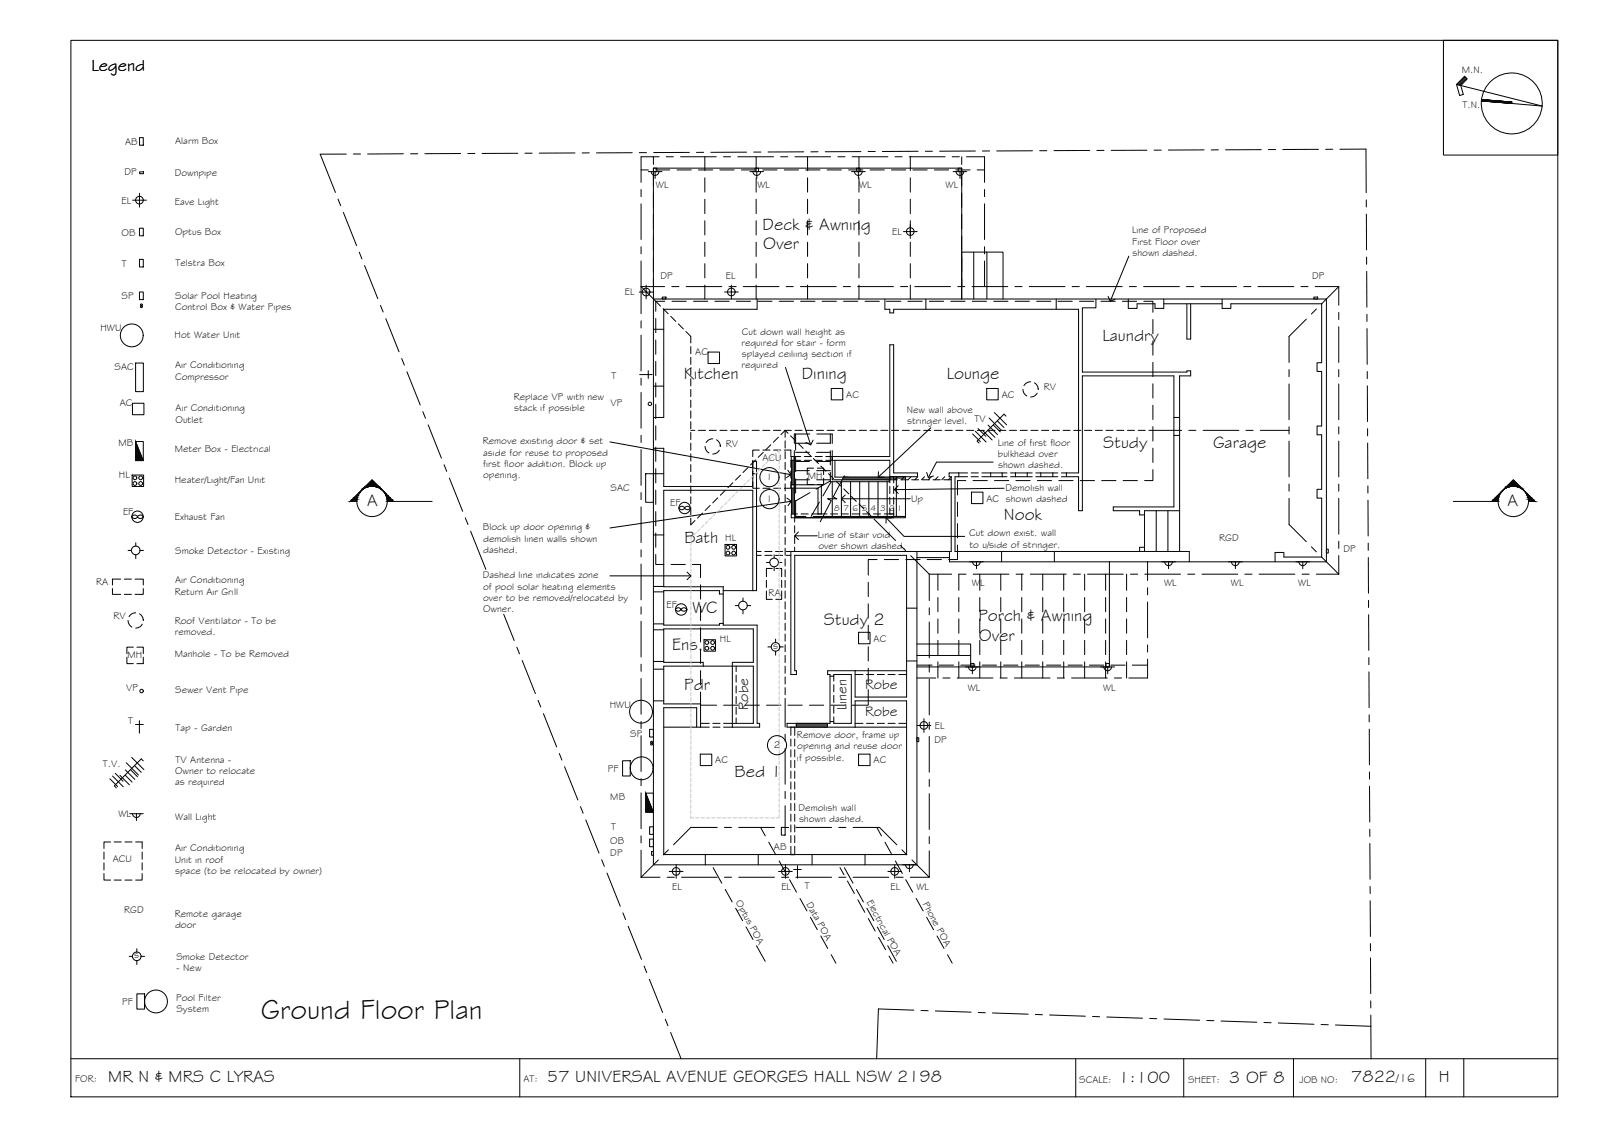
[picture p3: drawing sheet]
<svg xmlns="http://www.w3.org/2000/svg" width="420mm" height="297mm" viewBox="0 0 420 297" stroke-linecap="round" stroke-linejoin="round" font-family="sans-serif">
<!-- layer: HATCH -->
<g fill="#545454" stroke="#545454" stroke-width=".26">
<path d="M221.3 125.1l12.1 .7v-.7zM221.3 125.1l12.1 .7h-12.5z"/>
<path d="M207.6 120.7l.7 6.4v-6.4zM207.6 120.7l.7 6.4h-.7z"/>
<path d="M207.6 128l.8 6.7-.1-6.7zM207.6 128l.8 6.7h-.8z"/>
<path d="M208.9 189.6l8.1 1v-1zM208.9 189.6l8.1 1h-8.1z"/>
</g>
<!-- layer: BORDER -->
<g fill="none" stroke="#000" stroke-width=".26">
<path d="M18.6 10.6h390v277h-390zM378.6 10.6h30v30.1h-30zM382 22.1l2.1-2.1 .7 .7-1.7 1.7 .7 2.4-1 .2-.8-2.9 22.5 5.7-16-1.3M384.3 20.1l-2 2.1M384.5 20.3l-1.9 2M384.6 20.5l-1.8 1.8M388.6 26.1l7.9 .7M18.6 277.6h390M136.3 277.6v10M282.1 277.6v10M310.5 277.6v10M339.2 277.6v10"/>
<path d="M373.9 277.6v10M383.9 277.6v10"/>
<circle cx="396.5" cy="27.1" r="8"/>
</g>
<!-- layer: SERVICES -->
<g fill="none" stroke="#000" stroke-width=".26">
<path d="M36.6 36.1h1v2h-1zM34.8 52.5h3.6M36.6 59.8h1v2h-1zM36.6 50.7v3.6M36.6 45.1h1v.4h-1zM170 45h3.6M170.8 45a1.01 1.01 0 0 0 1 1 1.01 1.01 0 0 0 1-1M171.8 45v1.8M196.7 45h3.6M197.5 45a1.01 1.01 0 0 0 1 1 1.01 1.01 0 0 0 1-1M198.5 45v1.8M223.3 45h3.6"/>
<path d="M224.1 45a1.01 1.01 0 0 0 1 1 1.01 1.01 0 0 0 1-1M225.1 45v1.8M238.7 58.9v3.6M250 45h3.6M250.8 45a1.01 1.01 0 0 0 1 1 1.01 1.01 0 0 0 1-1M251.8 45v1.8M36.6 68h1v2h-1zM36.6 76.6h1v1.9h-1zM167.7 76.6h3.6M169.5 74.8v3.6M173.7 77.9h1v.5h-1zM190 76.6h3.6"/>
<path d="M191.8 74.8v3.6M236.9 60.7h3.7M344.6 77.9h1v.5h-1zM35.6 95.2h2v7.5h-2zM167.8 98.2h3.2M170 97.2v2M185.7 92.3h3v3h-3zM34.7 105.7h3v3h-3zM35.5 115.8v4.9h2.1l-2.1-4.9h2.1v4.9M184.9 117l.4 1.1 .6 .7M186.9 115l-1.1 .4-.6 .6M187.9 115.3l.7 .6 .3 1.1"/>
<path d="M188.6 118l-.6 .7-1.1 .3M188.9 117h.1M199.1 118h-1.7v1.7M200.1 118h1.9M202.9 118h1.9M205.7 118h1.7v1.7M218 101.8h3v3h-3zM255.1 113.8l2 2M255.8 113l2.8 2.9M256.5 112.3l2.1 2.1M257.7 112.9l2.5 2.5M258.8 101.8h3v3h-3z"/>
<path d="M259.1 112.8l1.8 1.9M259.1 111.4l2.5 2.6M259.4 109.6l3.2 3.2M260.5 111.4l1.8 1.8M260.8 108.2l3.2 3.2M261.6 110.3l1.7 1.8M263.8 109.1l-.5-.5-7 7 .5 .6M268.3 102.1l.3 1.1 .7 .6M270.3 100.1l-1.1 .3-.6 .7M271.3 100.4l.7 .6 .3 1.1M272 103.1l-.6 .7-1.1 .3M272.3 102.1h.1"/>
<path d="M34.7 124.5h3v3h-3zM34.8 135.2a.86 .86 0 0 1 1.3 .3 .84 .84 0 0 1-.8 .4 .84 .84 0 0 1-.7-.4zM36.1 135.5a.86 .86 0 0 1 1.5 0M36.1 135.5a.86 .86 0 0 0 1.5 0M169.3 124.2h2.1v7.5h-2.1zM178.2 132.9a.86 .86 0 0 1 1.4 .3 .86 .86 0 0 1-1.5 0zM179.7 132.9a.86 .86 0 0 1 1.4 .3 .86 .86 0 0 1-1.6 0zM197.4 126.3v1.7h1.7M197.4 120.7v1.8M197.4 123.5v1.8M200.1 128h1.9M202.9 128h1.9"/>
<path d="M207.4 126.3v1.7h-1.7M207.4 120.7v1.8M207.4 123.5v1.8M211.7 125.4v1.6h1.7M213.4 122.7h-1.7v1.7M214.3 122.7h1.7v1.7M216 125.4v1.6h-1.7M254.8 129h3v3h-3zM29.5 154.3v1.5h2.2M31.7 151.8h-2.2v1.6M32.6 151.8h1.9M32.6 155.8h1.9"/>
<path d="M33.6 144.3h.9M35.4 151.8h2.2v1.6M35.6 142.3v.9M35.6 145.5v1M36.7 144.3h.9M37.6 154.3v1.5h-2.2M177.3 159.5a.86 .86 0 0 1 1.3 .3 .86 .86 0 0 1-1.5 0zM178.6 159.8a.86 .86 0 0 1 1.5 0M178.6 159.8a.86 .86 0 0 0 1.5 0M190.2 142.7h3v3h-3zM192.9 158.8h.8M194.9 156.8v.8"/>
<path d="M194.9 159.9v1M196 158.8h.9M201 152.1v1.9M201 155v2.1h1.6M201 147.5h.9M202.6 149h-1.6v2.2M203 145.5v.8M203 148.6v1M203.5 149h1.5v2.2M204.2 147.5h.8M205 155v2.1h-1.5M205 152.1v1.9"/>
<path d="M254.3 147.3h3.6M255.1 147.3a1.01 1.01 0 0 0 1 1 1.01 1.01 0 0 0 1-1M256.1 147.3v1.8M304.7 147.3h3.6M305.5 147.3a1.01 1.01 0 0 0 1 1 1.01 1.01 0 0 0 1-1M306.5 147.3v1.8M322.2 147.3h3.6M323 147.3a1.01 1.01 0 0 0 1 1 1.01 1.01 0 0 0 1-1M324 147.3v1.8M339.9 147.3h3.6M340.7 147.3a1.01 1.01 0 0 0 1 1 1.01 1.01 0 0 0 1-1M341.7 147.3v1.8"/>
<path d="M347.9 144h.5v1h-.5zM33.3 172.3v1.7h1.7M33.6 162.7l.3 1.1 .7 .6M35 169.7h-1.7v1.7M35.6 160.7l-1.1 .3-.6 .7M35.9 169.7h1.7v1.7M36.6 160.9l.6 .7 .4 1.1M37.3 163.7l-.6 .6-1.1 .4M37.6 162.7h.1M37.6 172.3v1.7h-1.7M184.6 167.7h3v3h-3zM201.4 169.6h.9"/>
<path d="M203.4 167.6v.9M203.4 170.7v1.1M204.5 169.6h.9M225.2 165.8h3v3h-3zM253.2 174.9h3.6M254 174.8a1.01 1.01 0 0 0 1 1 1.01 1.01 0 0 0 1-1M255 174.9v1.7M288.7 174.9h3.6M289.5 174.8a1.01 1.01 0 0 0 1 1 1.01 1.01 0 0 0 1-1M290.5 174.9v1.7M33.1 200l3.2 3.2M34.5 198.6l3.2 3.2"/>
<path d="M35.5 189.9h2.1M36.6 188.9v3.3M37.6 199.5l-.6-.5-7 7 .5 .6M163.3 199.4h2v4h-2zM170.4 191.2h1v2h-1zM183.7 197.7h3v3h-3zM225.2 197.7h3v3h-3zM240.5 193.4h.5v1h-.5zM240.5 190.2h3.6M242.3 188.4v3.6M28.8 204.2l2.1 2M29.5 203.4l2.8 2.9"/>
<path d="M30.2 202.7l2.1 2.1M31.5 203.3l2.4 2.5M32.8 203.2l1.9 1.9M32.9 201.8l2.5 2.5M34 213.3h3.6M34.2 201.8l1.9 1.8M34.8 213.3a1.01 1.01 0 0 0 1 1 1.01 1.01 0 0 0 1-1M35.3 200.7l1.7 1.8M35.8 213.3v1.8M169.3 207.9v5h2.1l-2.1-5h2.1v5M170.4 220h1v2h-1zM170.4 216.8h1v2h-1z"/>
<path d="M199.5 216.9l1.2 2.3M204.9 216.9h1v2h-1zM230 216.9l1.2 2.3M27.3 229v1.7h1.7M27.3 223.4v1.9M27.3 226.2v1.9M29 220.7h-1.7v1.8M29.9 230.7h1.9M29.9 220.7h1.9M32.8 230.7h1.8M32.8 220.7h1.8M35.6 220.7h1.7v1.8"/>
<path d="M37.3 229v1.7h-1.7M37.3 223.4v1.9M37.3 226.2v1.9M170.9 223.2h.5v1h-.5zM175.5 228.5h3.6M177.3 226.7v3.6M187 227.5l2.3 4.1M190.2 233.2l1.8 3.3M192.9 238.1l1.9 3.3M201.6 220.8l1.8 3.3M204.2 228.5h3.6M204.4 225.7l1.8 3.3"/>
<path d="M206 226.7v3.6M207.1 230.6l1.8 3.3M208.1 228h2.1M209.2 227v3.2M209.8 235.6l1.8 3.2M220.3 227.5l1 1.8M221.5 227.5l2.2 4.1M222.3 231l1.8 3.2M224.6 233.2l1.8 3.3M225 235.9l1.8 3.3M227.4 238.1l1.8 3.3M232.1 220.8l1.8 3.3"/>
<path d="M232.9 228.5h3.6M234.7 226.7v3.6M234.8 225.7l1.9 3.3M236.7 226.7h3.6M237.5 226.7a1.01 1.01 0 0 0 1 1 1.01 1.01 0 0 0 1-1M237.6 230.6l1.8 3.3M238.5 226.7v1.9M240.3 235.6l1.8 3.2M33.9 250.7h.9M35.9 248.7v.9M35.9 251.9v1M37 250.7h.9"/>
<path d="M195.7 243l1.8 3.3M198.4 247.9l2.3 4.1M212.5 240.5l1.9 3.2M215.3 245.4l1.8 3.3M218 250.3l1.2 2.2M227.7 240.8l1.8 3.3M230.1 243l1.8 3.3M230.4 245.7l1.9 3.3M232.8 247.9l2.3 4.1M233.2 250.6l1 1.9M243 240.5l1.8 3.2M245.8 245.4l1.8 3.3"/>
<path d="M248.5 250.3l1.2 2.2M35.9 260.6h2v4h-2z"/>
<circle cx="36.6" cy="52.5" r="1.01"/>
<circle cx="37.1" cy="79.9" r=".24"/>
<circle cx="169.5" cy="76.6" r="1.01"/>
<circle cx="191.8" cy="76.5" r="1.01"/>
<circle cx="238.7" cy="60.7" r="1.01"/>
<circle cx="34.6" cy="87.9" r="3"/>
<circle cx="37.1" cy="80.4" r=".24"/>
<circle cx="170.5" cy="105.9" r=".46"/>
<circle cx="35.4" cy="126.8" r=".5"/>
<circle cx="35.4" cy="125.3" r=".5"/>
<circle cx="36.1" cy="135.5" r="1.49"/>
<circle cx="36.9" cy="125.3" r=".5"/>
<circle cx="36.9" cy="126.8" r=".5"/>
<circle cx="179.6" cy="133.2" r="1.49"/>
<circle cx="35.6" cy="144.3" r="1.13"/>
<circle cx="178.6" cy="159.8" r="1.49"/>
<circle cx="190.9" cy="143.5" r=".5"/>
<circle cx="190.9" cy="145" r=".5"/>
<circle cx="192.4" cy="143.5" r=".5"/>
<circle cx="192.4" cy="145" r=".5"/>
<circle cx="194.9" cy="158.8" r="1.13"/>
<circle cx="203" cy="147.5" r="1.13"/>
<circle cx="185.4" cy="168.4" r=".5"/>
<circle cx="185.4" cy="170" r=".5"/>
<circle cx="186.9" cy="170" r=".5"/>
<circle cx="186.9" cy="168.4" r=".5"/>
<circle cx="203.4" cy="169.6" r="1.13"/>
<circle cx="37.1" cy="181.2" r=".46"/>
<circle cx="168.1" cy="186.6" r="3"/>
<circle cx="170.9" cy="195.1" r=".24"/>
<circle cx="170.9" cy="194.6" r=".24"/>
<circle cx="242.3" cy="190.2" r="1.01"/>
<circle cx="168.3" cy="201.4" r="3"/>
<circle cx="177.3" cy="228.5" r="1.01"/>
<circle cx="206" cy="228.5" r="1.01"/>
<circle cx="234.7" cy="228.5" r="1.01"/>
<circle cx="35.9" cy="250.7" r="1.13"/>
<circle cx="40.9" cy="262.6" r="3"/>
</g>
<!-- layer: BORDER -->
<g fill="#000" stroke="#000" stroke-width=".26">
<path d="M388.5 26.5l8 .6zM388.6 26.2l7.9 .9-8-.6z"/>
<path d="M388.6 26.2l7.9 .9v-.3zM388.6 26.1l7.9 .7z"/>
</g>
<!-- layer: EXISTING -->
<g fill="none" stroke="#000" stroke-width=".26">
<path d="M171.4 44.1h.9v.9h-.9zM198 44.1h.9v.9h-.9zM224.7 44.1h.9v.9h-.9zM251.3 44.1h.9v.9h-.9zM171.4 78.4h176.5v68.9h-98.9v-2.7h.5v-19.6h-.6v-1h2.6v1h-1v19.6h61.4v2.7M198.6 78.4v2.7h-24.5v28.3h-2.7M232.1 78.4v2.7h1.3v.9h1v-.9h48.5v42.9h-3.2v1h3.2v8.9h1v-35.4h24v34.4h-15.9v1h6.9v1.1h1.3M242.8 78.4v2.7M255.4 78.4v-12.3h-3.2v12.3v-34.3h-80.8v182.6h69.1v-82.1M255.4 66.1h3.4v12.3M258.8 66.1h4.3v12.3M277 78.4v2.7"/>
<path d="M287.4 78.4v2.3h-3.5v16.9h27.4v-.4h1v1.3h-2.9v46.1M295.9 78.4v2.4h2.3v-1.2h4.7v1.2h2.3v-2.4M305.2 79.6h15.3M311.3 79.6v9.3h1v-9.3M320.5 78.4v2.4h2.3v-1.2h23.8v15.5h-1.2v2.3h1.2v14.3h-1.2v2.3h1.2v14.3h-1.2v2.3h1.2v15.4h-9.9v-1.2h-2.3v2.5M171.4 86.3h2.7M171.4 117.5h2.7v10h23.3v-6.6h1v33.9h-8.7M171.4 101.2h2.7M210 119.7h-2.5v1h2.5M211 119.7h1.8M213.8 119.7h1.9M216.6 119.7h16.8v-29.3h1v33.6h6.2v1h-6.2v1.6"/>
<path d="M307.9 109.4h1.5M307.9 114.1h1.5M171.4 124.2h2.7M197.4 124.2h1.2M210.1 134.7h1.9M211 120.7h1.8M212.9 134.7h1.6v-6.7h-7v-.9h7.9v7.6h1.5M213.8 120.7h1.9M216.6 120.7h16.8v5.9M217.8 134.7h1.9M220.6 134.7h1.9M223.5 134.7h1.8"/>
<path d="M226.3 134.7h1.8M229.1 134.7h1.9M233.4 127.5v1.9M233.4 130.3v1.9M233.4 133.2v1.5h-1.5M234.4 133.2v2.5h-26.9v-1h1.7M234.4 127.5v1.9M234.4 130.3v1.9M259.8 124h3v1h-3zM266.3 124h3.1v1h-3.1zM273 124h3.1v1h-3.1zM303.2 133.9v10.7"/>
<path d="M306.3 133.9v10.7M309.4 133.9h-9.2v10.7M171.4 140.2h2.7M171.4 153.7h2.7M171.4 155.2h2.7M189.7 153.8h-15.6v-25.3h23.3v26.3M189.7 155.7h-1v-.9h-14.6v9.1h14.6v-.5h1M189.7 153.7v10.2h8.9v25.7h.6v1h-7.1v-17h5.5v-8.7h-23.5v8.7h10.3v1M237.8 159.4h2.7M240.5 146.2h8.5M249 144.6h-41.6v32.2h1.5v-1h-.5v-30.2h29.4v37.1h-13.5v-6.9M262.7 144.6v2.7"/>
<path d="M276.5 144.6v2.7M291 147.3v27.6h-50.5M300.2 143.5h-1.3v1.1M171.4 173.4h2.7M171.4 165.1h2.7M171.4 175.4h2.7M171.4 163.6h2.7M217.7 177.3v11.9M237.8 175.8h-20.7v1h.6v.5h1v-.5h4.6v12.8h-4.6v-.4h-1v.4h-.7M237.8 173.3h2.7M240.5 168.8h14.1v6.1M240.5 171.8h14.1"/>
<path d="M254.6 173.9h.9v1h-.9zM290.1 173.9h.9v1h-.9zM171.4 183.7h2.7M182.7 190.6v-5.1h-8.6v38.5h33.3v-2.1M192.1 189.6h5.5v-15h-23.5v9.9h9.6v6.1h-9.6M207.4 192.8v-2.2h-1v-1h2.5v1h-.5v2.2M207.4 193.8v1.8M207.4 196.6v1.8M207.4 199.4v1.8M208.4 193.8v1.8M208.4 196.6v1.8M208.4 199.4v1.8"/>
<path d="M217 190.6h20.8M224.3 190.6v-6.9h13.5v40.3h-29.4v-2.1M207.4 202.2v1.9M207.4 205v1.9M207.4 207.8v1.9M207.4 210.6v1.9M207.4 213.4v1.9M207.4 216.3v1.8M207.4 219.1v1.8M208.4 202.2v1.9M208.4 205v1.9M208.4 207.8v1.9"/>
<path d="M208.4 210.6v1.9M208.4 213.4v1.9M208.4 216.3v1.8M208.4 219.1v1.8M185 224v2.7M198.9 224v2.7M213 224v2.7M226.9 224v2.7"/>
</g>
<!-- layer: ROOFPLAN EXIST. -->
<g fill="none" stroke="#000" stroke-width=".26">
<path d="M168.1 49.7v1.9M168.1 53.4v9.4M172.9 41.1h-4.8v6.7M174.7 41.1h1.9M178.5 41.1h9.4M189.7 41.1h1.9M193.5 41.1h9.4M204.7 41.1h1.9M208.5 41.1h9.4M219.7 41.1h1.9M223.5 41.1h9.4M234.7 41.1h1.9"/>
<path d="M238.5 41.1h9.4M249.7 41.1h1.9M253.5 41.1h4.7v6.7M258.2 49.7v1.9M258.2 53.4v9.4M168.1 64.7v1.9M168.1 68.4v13.8M174.3 75.1h-6.2l5.2 5.2M176.2 75.1h1.9M179.9 75.1h9.4M191.2 75.1h1.9M194.9 75.1h9.4"/>
<path d="M206.2 75.1h1.9M209.9 75.1h9.4M221.2 75.1h1.9M224.9 75.1h9.4M236.2 75.1h1.9M239.9 75.1h9.4M251.2 75.1h1.9M254.9 75.1h9.4M258.2 64.7v1.9M258.2 68.4v6.7M266.2 75.1h1.9M269.9 75.1h9.4"/>
<path d="M281.2 75.1h1.9M284.9 75.1h9.4M296.2 75.1h1.9M299.9 75.1h9.4M311.2 75.1h1.9M314.9 75.1h9.4M326.2 75.1h1.9M329.9 75.1h9.4M341.2 75.1h1.9M344.9 75.1h6.2M351.1 75.1v4.9M351.1 75.1l-4.5 4.6"/>
<path d="M168.1 84.1v1.9M168.1 87.9v9.4M168.1 99.1v1.9M173.9 80.9l1.3 1.4M175.9 82.9l1.3 1.4M177.9 84.9l1.3 1.3M179.9 86.9l1.3 1.3v1.7M181.2 90.9v1.8M181.2 93.7v1.8M181.2 96.5v1.9M181.2 99.3v1.9M338.1 96.9v1.9"/>
<path d="M342.6 83.7l-4.5 4.5v6.8M345.3 81l-1.4 1.3M351.1 81.9v1.9M351.1 85.7v9.3M351.1 96.9v1.9M168.1 102.9v9.4M168.1 114.1v1.9M168.1 117.9v9.3M181.2 102.1v1.9M181.2 104.9v1.9M181.2 107.7v1.9M181.2 110.5v1.9"/>
<path d="M181.2 113.4v1.8M181.2 116.2v1.8M181.2 119v1.9M181.2 112.8h1.1M183.2 112.8h1.9M186 112.8h1.9M188.8 112.8h1.9M191.6 112.8h1.9M194.4 112.8h1.9M197.2 112.8h1.9M200.1 112.8h1.8M200.2 118.6l-1.4 1.3"/>
<path d="M202.2 116.6l-1.4 1.3M202.9 112.8h1.9M204.2 114.6l-1.4 1.3M205.7 112.8h1.9M205.9 112.8v1.9M205.9 115.6v1.9M205.9 118.4v1.9M206.7 113.6l-.8-.8-1.1 1.2M207.3 114.3l1.4 1.3M208.5 112.8h1.9M209.3 116.2l1.4 1.4M211.3 118.2l1.3 1.3"/>
<path d="M211.3 112.8h1.9M214.1 112.8h1.9M216.9 112.8h1.9M219.7 112.8h1.9M222.6 112.8h1.8M225.4 112.8h1.9M228.2 112.8h1.9M231 112.8h1.9M233.8 112.8h1.9M236.6 112.8h1.9M239.4 112.8h1.9M242.2 112.8h1.9"/>
<path d="M245.1 112.8h1.8M247.9 112.8h1.9M250.7 112.8h1.8M253.5 112.8h1.9M256.3 112.8h1.9M259.1 112.8h1.9M261.9 112.8h1.9M264.7 112.8h1.9M267.6 112.8h1.8M270.4 112.8h1.9M273.2 112.8h1.8M276 112.8h1.9"/>
<path d="M278.8 112.8h1.9M281.6 112.8h1.9M284.4 112.8h1.9M287.2 112.8h1.9M290.1 112.8h1.8M292.9 112.8h1.9M295.7 112.8h1.8M298.5 112.8h1.9M301.3 112.8h8.6M311.8 112.8h1.9M315.5 112.8h9.4M326.8 112.8h1.9"/>
<path d="M330.5 112.8h7.6M338.1 100.7v9.3M338.1 111.9v1.9M338.1 115.6v9.4M351.1 100.7v9.3M351.1 111.9v1.9M351.1 115.6v9.4M168.1 129.1v1.9M168.1 132.9v9.4M181.2 121.8v1.9M181.2 124.6v1.9M181.2 127.4v1.9"/>
<path d="M181.2 130.2v1.9M181.2 133v1.9M181.2 135.9v1.7l1.1-1.1M184.3 134.5l-1.3 1.3M186.3 132.5l-1.4 1.3M188.2 130.5l-1.3 1.3M190.2 128.5l-1.3 1.4M192.2 126.5l-1.3 1.4M194.2 124.6l-1.3 1.3M196.2 122.6l-1.3 1.3M198.2 120.6l-1.3 1.3M205.9 121.2v1.9"/>
<path d="M205.9 124v1.9M205.9 126.8v1.9M205.9 129.6v1.9M205.9 132.5v1.8M205.9 135.3v1.9M205.9 138.1v1.9M213.3 120.2l1.3 1.3M215.3 122.2l1.3 1.3M217.3 124.2l1.3 1.3M219.3 126.2l1.3 1.3M221.3 128.2l1.3 1.3M223.3 130.1l1.3 1.4"/>
<path d="M225.3 132.1l1.3 1.3M227.3 134.1l1.3 1.3M229.2 136.1l5.7 5.6M338.1 126.9v1.9M338.1 130.7v6.8l4.5 4.5M351.1 126.9v1.9M351.1 130.7v9.3M168.1 144.1v1.9M168.1 147.9v9.4M168.1 159.1v1.9M205.9 140.9v1.9M205.9 143.7v1.9"/>
<path d="M205.9 146.5v1.9M205.9 149.3v1.9M205.9 152.1v1.9M205.9 155v1.8M205.9 157.8v1.9M236.2 143l1.3 1.3M238.9 145.7l4.8 4.8M243.7 150.5v7M243.7 159.3v1.9M243.7 150.5h5.9M251.5 150.5h1.9M255.2 150.5h9.4"/>
<path d="M266.5 150.5h1.9M270.2 150.5h9.4M281.5 150.5h1.9M285.2 150.5h9.4M296.5 150.5h1.9M300.2 150.5h9.4M301 147.3v4.9M301 154.1v1.8M301 157.8v9.4M311.5 150.5h1.9M315.2 150.5h9.4M326.5 150.5h1.9"/>
<path d="M330.2 150.5h9.4M341.5 150.5h1.9M343.9 143.4l1.4 1.3M345.2 150.5h5.9M346.6 146l4.5 4.5M351.1 141.9v1.9M351.1 145.7v4.8M168.1 162.9v9.3M168.1 174.1v1.9M168.1 177.9v9.4M205.9 160.6v1.9M205.9 163.4v1.9"/>
<path d="M205.9 166.2v1.9M205.9 169v1.9M205.9 171.8v1.9M205.9 174.6v1.9M205.9 177.5v1.8M240.5 177.8h4.9M243.7 163.1v9.4M243.7 174.3v1.9M243.7 178.1v9.3M247.3 177.8h1.9M251 177.8h9.4M262.3 177.8h1.9"/>
<path d="M266 177.8h9.4M277.3 177.8h1.9M281 177.8h9.4M292.3 177.8h1.9M301 172.8v5h-5M301 169.1v1.9M168.1 189.1v1.9M168.1 192.9v9.4M205.9 183.1v7.5M205.9 180.3v1.9M205.9 192.5v1.8M205.9 196.2v9.4"/>
<path d="M243.7 189.3v1.9M243.7 193.1v9.4M168.1 204.1v1.9M168.1 207.9v9.3M168.1 219.1v1.9M188.1 216.9h-6.9l-4.6 4.6M190 216.9h1.9M193.7 216.9h9.4M205 216.9h1.9M205.9 207.5v1.9M205.9 211.2v5.7M208.7 216.9h9.4"/>
<path d="M220 216.9h1.9M223.7 216.9h7l4.5 4.6M243.7 204.3v1.9M243.7 208.1v9.4M243.7 219.3v1.9M168.1 222.9v7.1M168.1 230h5M172.7 225.5l-4.6 4.5M175 230h1.9M175.3 222.8l-1.3 1.3M178.7 230h9.4M190 230h1.9"/>
<path d="M193.7 230h9.4M205 230h1.9M208.7 230h9.4M220 230h1.9M223.7 230h9.4M235 230h1.9M236.5 222.8l1.4 1.3M238.7 230h5M239.2 225.5l4.5 4.5M243.7 223.1v6.9"/>
</g>
<!-- layer: STAIRS -->
<g fill="none" stroke="#000" stroke-width=".26">
<path d="M208.3 118.1v2.5M208.7 118.6h3.6M208.7 116.2h3.6M208.7 113.8v4.2M208.7 119.9v3.7M212.4 113.8h-4.1v2.5M214.2 118.6h3.6M214.2 116.2h3.6M214.2 113.8h4.1v2.5M217.8 113.8v2.5M217.8 118.2v3.7M218.3 118.1v2.5"/>
<path d="M208.7 131.2v4.2h2.7M208.7 125.8h3.6M208.7 123.4h3.6M208.7 121h3.6M208.7 125.5v3.8M212.4 129.2l-3.7 2.1M213.2 135.4h24.3M214.2 125.8h3.6M214.2 123.4h3.6M214.2 121h3.6M214.9 131.6l-2.2 3.8M217.8 123.8v2.5h15.6"/>
<path d="M217.8 126.1l-3.8 2.1M218 126.3l-2.2 3.7M218.3 126.3v9.1M220.7 126.3v9.1M223.1 126.3v9.1M225.5 126.3v9.1M227.9 126.3v9.1M230.3 126.3v9.1M232.7 126.3v9.1M233.4 125h4.1v10.7h-29.1M233.4 125.3h4.1M235.1 125.3v10.1"/>
</g>
<!-- layer: 0.13 -->
<g fill="none" stroke="#000" stroke-width=".26">
<path d="M168.1 44.5h2M171.4 41.1v2M171.4 45v3.7M171.4 50.6v3.8M171.4 56.2v3.8M171.9 44.5h3.8M177.6 44.5h3.7M183.2 44.5h3.7M184.9 41.1v3.6M184.9 46.6v3.8M184.9 52.2v3.8M184.9 57.9v3.7"/>
<path d="M188.8 44.5h3.8M194.4 44.5h3.8M198.3 41.1v3.6M198.3 46.6v3.8M198.3 52.2v3.8M198.3 57.9v3.7M200.1 44.5h3.7M205.7 44.5h3.7M211.3 44.5h3.8M211.8 41.1v3.6M211.8 46.6v3.8M211.8 52.2v3.8"/>
<path d="M211.8 57.9v3.7M216.9 44.5h3.8M222.6 44.5h3.7M225.3 41.1v3.6M225.3 46.6v3.8M225.3 52.2v3.8M225.3 57.9v3.7M228.2 44.5h3.7M233.8 44.5h3.8M238.7 41.1v3.6M238.7 46.6v3.8M238.7 52.2v3.8"/>
<path d="M238.7 57.9v3.7M239.4 44.5h3.8M245.1 44.5h3.7M250.7 44.5h3.7M252.2 41.1v2M252.2 45v3.7M252.2 50.6v3.8M252.2 56.2v3.8M256.3 44.5h1.9M171.4 61.9v3.7M171.4 67.5v3.7M171.4 73.1v2"/>
<path d="M184.9 63.5v3.7M184.9 69.1v3.8M184.9 74.7v3.7M198.3 63.5v3.7M198.3 69.1v3.8M198.3 74.7v3.7M211.8 63.5v3.7M211.8 69.1v3.8M211.8 74.7v3.7M225.3 63.5v3.7M225.3 69.1v3.8M225.3 74.7v3.7"/>
<path d="M238.7 63.5v3.7M238.7 69.1v3.8M238.7 74.7v3.7M252.2 61.9v3.7M252.2 67.5v3.7M252.2 73.1v2M208.4 135.7v1.2M208.4 137.8v1.9M221.4 124.7l-2.9 5.6 1 .5-2.4-.1 .9 .5-2.9 5.6M233.4 125.8h1.9M233.6 125l-.2 .3M235.4 125l-.8 .8"/>
<path d="M237.2 125l-.8 .8M239 125l-.8 .8h-1.9M239.1 125.8h1.8M240.7 125l-.8 .8M241.9 125.8h1.9M242.5 125l-.8 .8M244.2 125l-.7 .8M244.7 125.8h1.9M246 125l-.8 .8M247.5 125.8h2M247.8 125l-.8 .8M249.5 125.1l-.7 .7"/>
<path d="M251.5 124h2.3M251.5 125h2.3M254.7 124h1.9M254.7 125h1.9M257.5 124h2.3M257.5 125h2.3M262.8 124h1.3M262.8 125h1.3M265 124h1.3M265 125h1.3M269.4 124h1.3M269.4 125h1.3"/>
<path d="M271.7 124h1.3M271.7 125h1.3M276.1 124h1.3M276.1 125h1.3M278.4 124h1.3M278.4 125h1.3M198.4 145.6h1.3M198.4 144.6h1.3M200.6 145.6h1.9M200.6 144.6h1.9M203.4 145.6h1.9M203.4 144.6h1.9"/>
<path d="M206.2 145.6h1.2M206.2 144.6h1.2M208.4 140.6v1.9M208.4 143.4v1.2M246 150.5v4.3M246 156.6v3.8M251.5 150.5v4.3M251.5 156.6v3.8M257 150.5v4.3M257 156.6v3.8M262.5 150.5v4.3M262.5 156.6v3.8"/>
<path d="M268 150.5v4.3M268 156.6v3.8M273.5 150.5v4.3M273.5 156.6v3.8M279 150.5v4.3M279 156.6v3.8M284.5 150.5v4.3M284.5 156.6v3.8M290 150.5v4.3M290 156.6v3.8M295.5 150.5v4.3M295.5 156.6v3.8"/>
<path d="M193.1 174.6v1.5M193.1 177v1.9M193.1 179.8v1.9M218.7 177.3v1.3M218.7 179.5v1.9M224.3 176.8h2M227.3 176.8h1.9M230.1 176.8h1.9M232.9 176.8h1.9M235.7 176.8h2.1M240.5 174.4h4M246 162.3v3.7"/>
<path d="M246 167.9v3.7M246 173.5v4.3M246.3 174.4h3.8M251.5 162.3v3.7M251.5 167.9v3.7M251.5 173.5v4.3M252 174.4h3.7M257 162.3v3.7M257 167.9v3.7M257 173.5v4.3M257.6 174.4h3.8M262.5 162.3v3.7"/>
<path d="M262.5 167.9v3.7M262.5 173.5v4.3M263.2 174.4h3.8M268 162.3v3.7M268 167.9v3.7M268 173.5v4.3M268.8 174.4h3.8M273.5 162.3v3.7M273.5 167.9v3.7M273.5 173.5v4.3M274.5 174.4h3.7M279 162.3v3.7"/>
<path d="M279 167.9v3.7M279 173.5v4.3M280.1 174.4h3.8M284.5 162.3v3.7M284.5 167.9v3.7M284.5 173.5v4.3M285.7 174.4h3.8M290 162.3v3.7M290 167.9v3.7M290 173.5v4.3M291.3 174.4h3.8M295.5 162.3v3.7"/>
<path d="M295.5 167.9v3.7M295.5 173.5v4.3M297 174.4h4M183.7 190.6h2.3M183.7 189.6h2.3M187 190.6h1.8M187 189.6h1.8M189.8 190.6h2.3M189.8 189.6h2.3M193.1 182.6v1.9M193.1 185.4v1.9M193.1 188.2v1.4"/>
<path d="M218.7 182.3v1.9M218.7 185.1v1.9M218.7 187.9v1.3M224.3 189.6h2M227.3 189.6h1.9M230.1 189.6h1.9M232.9 189.6h1.9M235.7 189.6h2.1"/>
</g>
<!-- layer: SERVICES -->
<path d="M35.5 115.8l2.1 4.9h-2.1zM169.3 207.9l2.1 5h-2.1z" fill="#000" stroke="#000" stroke-width=".26"/>
<!-- layer: SECTION POINT -->
<g fill="#000" stroke="#000" stroke-width=".26">
<path d="M94.4 129l.3-.4zM95.4 127.9h.3l-.6 .4zM95.9 127.5l1.7-1.7 1.6 1.7zM100 128.3l.4 .3zM100.4 128.6l.4 .4zM393.7 129l.4-.4zM394.4 128.3l-.3 .3zM396.9 125.8l1.7 1.7h-3.3zM398.8 127.9l.6 .4zM399.7 128.6l.4 .4z"/>
<path d="M91.9 131.5l.5-.5h1.2zM91.9 131.5h1.7v-.5z"/>
<path d="M92.9 130.4h.8l-1.3 .6zM92.4 131h1.2l.1-.6z"/>
<path d="M92.9 130.4l.6-.5h.4zM92.9 130.4h.8l.2-.5z"/>
<path d="M93.9 129.5h.2l-.6 .4zM93.5 129.9h.4l.2-.4z"/>
<path d="M93.9 129.5l.5-.5zM93.9 129.5l.5-.5z"/>
<path d="M95.1 128.3l.6-.4zM95.1 128.3l-.4 .3z"/>
<path d="M95.4 127.9l.3-.2h.5zM95.4 127.9l.8-.2z"/>
<path d="M95.8 127.6h.9l-1 .1zM95.7 127.7l1-.1z"/>
<path d="M95.9 127.5h1.4zM95.8 127.6l1.5-.1z"/>
<path d="M97.9 127.5h1.3zM98.4 127.6h.9z"/>
<path d="M98.4 127.6h.9l-.3 .1zM99 127.7h.5l-.2-.1z"/>
<path d="M99 127.7h.5v.2zM99.5 127.7v.2h.2z"/>
<path d="M99.5 127.9l.5 .4zM99.7 127.9l.3 .4z"/>
<path d="M100.8 129l.2 .5zM100.8 129l.2 .5h.2z"/>
<path d="M101 129.5h.2l.1 .4zM101.2 129.5l.1 .4h.4z"/>
<path d="M101.3 129.9h.4l-.3 .5zM101.7 129.9l-.3 .5h.8z"/>
<path d="M101.4 130.4h.8l-.7 .6zM101.5 131h1.2l-.5-.6z"/>
<path d="M101.5 131h1.2l-1.1 .5zM101.6 131.5h1.6l-.5-.5z"/>
<path d="M391.8 131l1.1 .5v-.5zM391.3 131.5l.5-.5 1.1 .5z"/>
<path d="M392.3 130.4l.6 .6 .2-.6zM392.3 130.4l.6 .6h-1.1z"/>
<path d="M392.8 129.9l.3 .5 .1-.5zM392.3 130.4l.5-.5 .3 .5z"/>
<path d="M393.3 129.5l-.1 .4 .3-.4zM393.3 129.5l-.1 .4h-.4z"/>
<path d="M393.7 129l-.2 .5zM393.7 129l-.2 .5h-.2z"/>
<path d="M394.8 127.9l-.3 .4 .5-.4zM394.8 127.9l-.4 .4z"/>
<path d="M395 127.7v.2l.5-.2zM395 127.7v.2h-.2z"/>
<path d="M395.2 127.6l.3 .1 .6-.1zM395 127.7l.2-.1 .3 .1z"/>
<path d="M395.3 127.5h1.3zM395.3 127.5l.8 .1z"/>
<path d="M397.2 127.5l1.5 .1zM397.2 127.5l1.5 .1z"/>
<path d="M397.8 127.6l1 .1zM397.8 127.6l1 .1z"/>
<path d="M398.3 127.7l.8 .2-.3-.2zM398.3 127.7l.8 .2z"/>
<path d="M398.8 127.9l.6 .4zM399.3 128.3l.4 .3z"/>
<path d="M400.1 129l.5 .5zM400.1 129l.5 .5z"/>
<path d="M400.4 129.5l.6 .4zM400.4 129.5l.6 .4h-.4z"/>
<path d="M400.6 129.9l.9 .5-.5-.5zM400.6 129.9l.9 .5h-.7z"/>
<path d="M400.8 130.4l1.2 .6-.5-.6zM400.8 130.4l1.2 .6h-1.1z"/>
<path d="M400.9 131l1.7 .5-.6-.5zM400.9 131l1.7 .5h-1.7z"/>
</g>
<g fill="none" stroke="#000" stroke-width=".26">
<path d="M93.6 131.5h-1.7l5.7-5.7 5.6 5.7M101.6 131.5h11.7M381.2 131.5h11.7M391.3 131.5l5.6-5.7 5.7 5.7h-1.7"/>
<circle cx="97.6" cy="131.4" r="4"/>
<circle cx="396.9" cy="131.4" r="4"/>
</g>
<!-- layer: 0 -->
<g fill="none" stroke="#000" stroke-width=".26">
<path d="M290.6 77.7l.6 1.3 1.3-.5M296.1 67.2l-4.9 11.8M206 96.3l6.6 20.3M160 115.9l47.4 8.5M213.3 115.4l-.7 1.2-1.2-.6M244.1 112.2l-13.8 12.9M206.4 130.6l1.1 .8-.8 1.2M206.6 123.3l.8 1.1-1.1 .8M207.5 131.4l-47.5 7M209.4 139.5l-1 1 1 1M220.7 130.8h18M221.7 129.8l-1 1 1 1"/>
<path d="M230.4 123.7l-.1 1.4h1.5M232.4 135.7l4.7 4.9h15.9M233.8 135.8l-1.4-.1v1.5M235.6 127.4l-1 1 1 .9M243 123.9l.5 1.3 1.3-.4M260.5 121.2h-14.9l-2.1 4M263.3 128l-28.7 .4M160 151h21.2M180.2 150l1 1-1 1M208.4 140.5h5.9"/>
</g>
<!-- layer: NEWWORK -->
<g fill="none" stroke="#000" stroke-width=".26">
<path d="M174.4 79h-2.4v2.6M176.2 79h3.8M181.9 79h3.7M187.5 79h3.7M193.1 79h3.8M198.7 79h3.8M204.4 79h3.7M210 79h3.7M215.6 79h3.8M221.2 79h3.8M226.9 79h3.7M232.5 79h3.7"/>
<path d="M238.1 79h3.8M243.7 79h3.8M249.4 79h3.7M255 79h3.7M260.6 79h3.8M266.2 79h3.8M271.9 79h3.7M277.5 79h3.7M283.1 79h3.8M288.7 79h3.8M294.4 79h3.7M300 79h2.4v2.9"/>
<path d="M172 83.5v3.7M172 89.1v3.8M172 94.7v3.8M302.4 83.7v3.8M302.4 89.4v3.7M302.4 95v3.7M172 100.4v3.7M172 106v3.7M172 111.6v3.8M172 117.2v3.8M302.4 100.6v3.8M302.4 106.2v3.8"/>
<path d="M302.4 111.9v3.7M302.4 117.5v3.7M172 122.9v3.7M172 128.5v3.7M172 134.1v3.8M172 139.7v3.8M207.6 120.7v6.4M207.6 128v6.7M208.3 120.7v6.4M208.3 128l.1 7.7M218.3 120.7v5.1h15.1v-.8M219 120.7v4.4h14.4"/>
<path d="M251.1 131.6v3.8M251.1 137.3v3.7M253.3 126h-2.2v3.8M255.2 126h3.7M260.8 126h3.8M266.4 126h3.8M272.1 126h3.7M277.7 126h3.7M283.3 126h3.8M288.9 126h3.8M294.6 126h3.7M302.4 123.1v2.9h-2.2"/>
<path d="M172 145.4v2.6h2.1M176 148h3.7M181.6 148h2.1v3.4M183.7 153.3v3.8M183.7 158.9v3.8M227.7 152.7v3.7M227.7 158.3v3.7M230 146.7h-2.3v4.1M231.9 146.7h3.8M237.6 146.7h3.7M243.2 146.7h3.7M251.1 142.9v3.8h-2.3"/>
<path d="M183.7 164.6v3.7M183.7 170.2v3.7M183.7 175.8v3.8M227.7 163.9v3.8M227.7 169.5v3.8M227.7 175.2v3.7M183.7 181.4v3.5h4.2M189.8 184.9h3.7M195.4 184.9h3.8M201 184.9h3.8M206.7 184.9h3.7M208.9 189.6h8.1v1h-8.1z"/>
<path d="M208.9 189.7v.9M212.3 184.9h3.7M217 189.6v1M217.9 184.9h3.8M227.7 180.8v4.1h-4.2"/>
</g>
<path d="M208.3 119.7v1M218.3 119.7v1M208.3 127.1v.9M214.5 134.7h.9M233.4 134.7h1M233.4 125h1M207.4 190.6h1M207.4 224h1" fill="none" stroke="#000" stroke-width=".36"/>
<!-- layer: DOORS -->
<path d="M208.9 189.7v.9" fill="none" stroke="#000" stroke-width=".26"/>
<!-- layer: BOUNDARY -->
<g fill="none" stroke="#000" stroke-width=".26">
<path d="M180.8 40h-9.4M184.6 39.9l-1.9 .1M195.8 39.9h-9.4M197.7 39.9h1.8M210.8 39.8h-9.4M214.6 39.8h-1.9M225.8 39.7l-9.4 .1M227.7 39.7h1.9M240.8 39.7h-9.4M242.7 39.7h1.8M255.8 39.6h-9.4M259.6 39.6h-1.9"/>
<path d="M270.8 39.5l-9.4 .1M272.7 39.5h1.9M285.8 39.4l-9.4 .1M289.5 39.4h-1.8M300.8 39.4h-9.4M302.7 39.4h1.9M315.8 39.3h-9.4M319.5 39.3h-1.8M330.8 39.2l-9.4 .1M332.7 39.2h1.8M345.8 39.2h-9.4M349.6 39.1l-1.9 .1"/>
<path d="M351.4 39.1h6.9v11.4M88.7 52.2l.7 1.7M90.1 55.7l3.4 8.7M90.8 40.4h-6.8l4 10.1M92.7 40.4h1.9M105.8 40.3l-9.4 .1M107.7 40.3h1.9M120.8 40.3h-9.4M124.6 40.2l-1.9 .1M135.8 40.2h-9.4M137.7 40.2h1.9M150.8 40.1h-9.4"/>
<path d="M154.5 40.1h-1.8M165.8 40l-9.4 .1M167.7 40h1.9M358.3 52.4v1.9M358.4 56.1v9.4M94.2 66.1l.7 1.8M95.6 69.6l3.5 8.7M358.4 67.4v1.9M358.4 71.2l.1 9.3M99.8 80.1l.7 1.7M101.2 83.5l3.5 8.7M105.4 94l.7 1.7"/>
<path d="M106.7 97.5l3.5 8.7M358.5 82.4v1.9M358.5 86.1l.1 9.4M358.6 97.4v1.9M110.9 107.9l.7 1.8M112.3 111.4l3.5 8.7M358.6 101.1l.1 9.4M358.7 112.4v1.9M358.7 116.2v9.3M116.5 121.8l.7 1.8M117.9 125.3l3.4 8.7M122 135.8l.7 1.7"/>
<path d="M123.4 139.3l4 10M358.8 127.4v1.9M358.8 131.1v9.4M358.8 142.4v1.9M358.9 146.1v9.4M358.9 157.4v1.9M132.1 161.1l2.8 6.8M135.6 169.7l.7 1.7M137 173.2l3.4 8.7M359 161.2v9.3M359 172.4v1.9M359 176.1l.1 9.4"/>
<path d="M141.1 183.6l.7 1.7M142.5 187.1l3.5 8.7M146.7 197.5l.7 1.8M359.1 187.4v1.9M359.1 191.1l.1 9.4M148.1 201l3.5 8.7M152.2 211.5l.7 1.7M153.6 215l3.5 8.7M359.2 202.4v1.9M359.2 206.1v9.4M359.2 217.4l.1 1.9M157.8 225.4l.7 1.7"/>
<path d="M159.2 228.9l3.5 8.7M163.4 239.3l.7 1.8M359.3 221.1v9.4M359.3 232.4l.1 1.9M359.4 236.1v9.4M164.7 242.8l3.5 8.7M168.9 253.3l.7 1.7M170.3 256.7l3.5 8.7M359.4 247.4v1.9M359.4 251.1l.1 9.4M174.5 267.2l.7 1.7M175.9 270.7l2.7 6.9"/>
<path d="M239.7 264.8l-9.3-.3-.5 13.1M241.6 264.9l1.8 .1M245.3 265l9.4 .4M256.5 265.4l1.9 .1M260.3 265.6l9.4 .3M271.5 266h1.9M275.3 266.1l9.4 .3M286.5 266.5l1.9 .1M290.3 266.6l9.3 .3M301.5 267l1.9 .1M305.3 267.2l9.3 .3M316.5 267.5l1.9 .1"/>
<path d="M320.3 267.7l9.3 .3M331.5 268.1h1.9M335.2 268.2l9.4 .3M346.5 268.6l1.9 .1M350.2 268.7l9.3 .4M359.5 262.4v1.9M359.5 266.1l.1 11.5"/>
</g>
<!-- layer: SERVICES -->
<g fill="none" stroke="#c7c8ca" stroke-width=".26">
<path d="M202.6 119.8l-.7 .7M203.6 118.8l-.7 .7M203.9 118.5l.5-.5v.9M204.4 119.4v.9M182.7 139.7l-.7 .6M183.6 138.7l-.6 .6M184.6 137.7l-.6 .6M185.6 136.7l-.6 .6M186.6 135.7l-.6 .6M187.6 134.7l-.6 .6M188.6 133.7l-.6 .6M189.6 132.7l-.6 .7"/>
<path d="M190.6 131.7l-.6 .7M191.6 130.7l-.6 .7M192.6 129.7l-.7 .7M193.6 128.7l-.7 .7M194.6 127.7l-.7 .7M195.6 126.7l-.7 .7M196.6 125.7l-.7 .7M197.6 124.7l-.7 .7M198.6 123.8l-.7 .6M199.6 122.8l-.7 .6M200.6 121.8l-.7 .6M201.6 120.8l-.7 .6"/>
<path d="M204.4 120.7v1M204.4 122.2v.9M204.4 123.6v.9M204.4 125v.9M204.4 126.4v.9M204.4 127.8v.9M204.4 129.2v.9M204.4 130.6v.9M204.4 132v.9M204.4 133.4v.9M204.4 134.8v1M204.4 136.2v1"/>
<path d="M204.4 137.6v1M204.4 139v1M181.2 143.5v1M181.2 145v.9M181.2 146.4v.9M181.2 147.8v.9M181.2 149.2v.9M181.2 150.6v.9M181.2 152v.9M181.2 153.4v.9M181.2 154.8v.9M181.2 156.2v.9"/>
<path d="M181.2 157.6v1M181.2 159v.9M181.2 142.1v1M181.7 140.6l-.5 .5v.6M204.4 140.4v1M204.4 141.9v.9M204.4 143.2v1M204.4 144.7v.9M204.4 146.1v.9M204.4 147.5v.9M204.4 148.9v.9M204.4 150.3v.9"/>
<path d="M204.4 151.7v.9M204.4 153.1v.9M204.4 154.5v.9M204.4 155.9v.9M204.4 157.3v1M204.4 158.7v1M181.2 160.4v1M181.2 161.8v1M181.2 163.2v1M181.2 164.6v1M181.2 166v1M181.2 167.5v.9"/>
<path d="M181.2 168.9v.9M181.2 170.3v.9M181.2 171.7v.9M181.2 173.1v.9M181.2 174.5v.9M181.2 175.9v.9M181.2 177.3v.9M181.2 178.7v.9M204.4 160.1v1M204.4 161.5v1M204.4 162.9v1M204.4 164.4v.9"/>
<path d="M204.4 165.7v1M204.4 167.2v.9M204.4 168.6v.9M204.4 170v.9M204.4 171.4v.9M204.4 172.8v.9M204.4 174.2v.9M204.4 175.6v.9M204.4 177v.9M204.4 178.4v.9M204.4 179.8v1M181.2 199.8v.9"/>
<path d="M181.2 180.1v1M181.2 181.5v.9M181.2 182.9v1M181.2 184.3v1M181.2 185.7v1M181.2 187.1v1M181.2 188.5v1M181.2 190v.9M181.2 191.4v.9M181.2 192.8v.9M181.2 194.2v.9M181.2 195.6v.9"/>
<path d="M181.2 197v.9M181.2 198.4v.9M204.4 181.2v1M204.4 182.6v1M204.4 184v1M204.4 185.4v1M204.4 186.9v.9M204.4 188.2v1M204.4 189.7v.9M204.4 191.1v.9M204.4 192.5v.9M204.4 193.9v.9"/>
<path d="M204.4 195.3v.9M204.4 196.7v.9M204.4 198.1v.9M204.4 199.5v.9M181.2 213.9v.5h.8M181.2 201.2v.9M181.2 202.6v1M181.2 204v.9M181.2 205.4v1M181.2 206.8v1M181.2 208.2v1M181.2 209.6v1"/>
<path d="M181.2 211v1M181.2 212.5v.9M182.5 214.4h.9M183.9 214.4h.9M185.3 214.4h.9M186.7 214.4h.9M188.1 214.4h.9M189.5 214.4h.9M190.9 214.4h.9M192.3 214.4h.9M193.7 214.4h.9M195.1 214.4h1"/>
<path d="M196.5 214.4h.9M197.9 214.4h1M199.3 214.4h1M200.7 214.4h1M202.1 214.4h1M204.4 213.6v.8h-.9M204.4 200.9v.9M204.4 202.3v1M204.4 203.7v1M204.4 205.1v1M204.4 206.5v1M204.4 207.9v1"/>
<path d="M204.4 209.4v.9M204.4 210.7v1M204.4 212.2v.9"/>
</g>
<!-- layer: TEXT -->
<g fill="none" stroke="#000" stroke-width=".26">
<circle cx="201.8" cy="125.1" r="2.51"/>
<circle cx="201.8" cy="130.9" r="2.51"/>
<circle cx="203.8" cy="195.4" r="2.51"/>
</g>
<text font-size="7.5" x="68.4" y="267">Ground Floor Plan</text>
<g font-size="4.5">
<text x="24" y="18.6">Legend</text>
<text x="200" y="60.3">Deck &amp; Awning</text>
<text x="200.1" y="65.3">Over</text>
<text x="289.1" y="89.5">Laundry</text>
<text x="179.4" y="99.4">Kitchen</text>
<text x="210.3" y="99.4">Dining</text>
<text x="248.3" y="99.4">Lounge</text>
<text x="289.4" y="117.4">Study</text>
<text x="318.1" y="117.4">Garage</text>
<text x="96.3" y="132.6">A</text>
<text x="263.3" y="136.2">Nook</text>
<text x="395.4" y="132.6">A</text>
<text x="179.5" y="142.4">Bath</text>
<text x="181.6" y="160.7">WC</text>
<text x="216.1" y="163.8">Study 2</text>
<text x="256.6" y="162.9">Porch &amp; Awning</text>
<text x="256.7" y="168">Over</text>
<text x="176.3" y="170.5">Ens.</text>
<text x="179.5" y="181">Pdr</text>
<text x="192.7" y="203.7">Bed 1</text>
<text x="28.4" y="283.6">MR N &amp; MRS C LYRAS</text>
<text x="143.5" y="283.6">57 UNIVERSAL AVENUE GEORGES HALL NSW 2198</text>
<text x="293.3" y="283.9">1:100</text>
<text x="322.3" y="283.9">3 OF 8</text>
<text x="354.4" y="283.8">7822</text>
<text x="377.3" y="283.7">H</text>
</g>
<g font-size="3.7">
<text x="226.9" y="180.6">Robe</text>
<text x="196.2" y="186.2" transform="rotate(-90 196.2 186.2)">Robe</text>
<text x="222" y="186.2" transform="rotate(-90 222 186.2)">Linen</text>
<text x="226.9" y="187.8">Robe</text>
</g>
<text font-size="3.2" x="366.2" y="283.8">/16</text>
<g font-size="2.6">
<text x="383.4" y="19.2">M.N.</text>
<text x="383.5" y="28.3">T.N.</text>
<text x="32.8" y="37.9">AB</text>
<text x="45.9" y="37.8">Alarm Box</text>
<text x="32.6" y="45.8">DP</text>
<text x="45.8" y="46.1">Downpipe</text>
<text x="31.9" y="53.5">EL</text>
<text x="45.9" y="53.7">Eave Light</text>
<text x="172" y="49.4">WL</text>
<text x="198.7" y="49.4">WL</text>
<text x="225.3" y="49.4">WL</text>
<text x="248" y="49.4">WL</text>
<text x="31.9" y="61.8">OB</text>
<text x="45.9" y="61.6">Optus Box</text>
<text x="234" y="61.7">EL</text>
<text x="296.9" y="61.2">Line of Proposed</text>
<text x="296.9" y="64.1">First Floor over</text>
<text x="32" y="69.9">T</text>
<text x="46" y="69.7">Telstra Box</text>
<text x="297" y="67">shown dashed.</text>
<text x="163.9" y="77.3">EL</text>
<text x="173.2" y="73.1">DP</text>
<text x="190.3" y="73.1">EL</text>
<text x="344.1" y="73.1">DP</text>
<text x="31.9" y="78.5">SP</text>
<text x="45.9" y="81.2">Control Box &amp; Water Pipes</text>
<text x="45.9" y="78.3">Solar Pool Heating</text>
<text x="26.3" y="86.9">HWU</text>
<text x="45.8" y="88.5">Hot Water Unit</text>
<text x="194.5" y="87.8">Cut down wall height as</text>
<text x="182.4" y="93.1">AC</text>
<text x="194.5" y="90.8">required for stair - form</text>
<text x="194.5" y="93.7">splayed ceiliing section if</text>
<text x="30.1" y="96.9">SAC</text>
<text x="45.9" y="99.5">Compressor</text>
<text x="45.9" y="96.6">Air Conditioning</text>
<text x="160.4" y="99.4">T</text>
<text x="194.5" y="96.6">required</text>
<text x="31.4" y="106.5">AC</text>
<text x="46.1" y="107.8">Air Conditioning</text>
<text x="134.7" y="104.8">Replace VP with new</text>
<text x="134.8" y="107.7">stack if possible</text>
<text x="160.1" y="106.4">VP</text>
<text x="222" y="104.3">AC</text>
<text x="262.7" y="104.3">AC</text>
<text x="273.7" y="102.1">RV</text>
<text x="46" y="110.8">Outlet</text>
<text x="237.8" y="108.2">New wall above</text>
<text x="237.9" y="111.1">stringer level. TV</text>
<text x="31" y="117">MB</text>
<text x="45.8" y="118.6">Meter Box - Electrical</text>
<text x="126.6" y="116.5">Remove existing door &amp; set</text>
<text x="126.7" y="119.5">aside for reuse to proposed</text>
<text x="190.4" y="117.1">RV</text>
<text x="261.7" y="116.8">Line of first floor</text>
<text x="261.7" y="119.8">bulkhead over</text>
<text x="31.2" y="125.3">HL</text>
<text x="126.7" y="125.3">opening.</text>
<text x="126.8" y="122.4">first floor addition. Block up</text>
<text x="199.9" y="120.8">ACU</text>
<text x="200.9" y="126">1</text>
<text x="211.9" y="125.6">MH</text>
<text x="261.8" y="122.7">shown dashed.</text>
<text x="45.8" y="126.6">Heater/Light/Fan Unit</text>
<text x="160.1" y="128.7">SAC</text>
<text x="200.9" y="131.7">1</text>
<text x="238.9" y="131.5">Up</text>
<text x="258.7" y="131.5">AC shown dashed</text>
<text x="263.7" y="128.7">Demolish wall</text>
<text x="32.3" y="135">EF</text>
<text x="45.9" y="136.2">Exhaust Fan</text>
<text x="175.8" y="132.7">EF</text>
<text x="126.7" y="139.1">Block up door opening &amp;</text>
<text x="126.7" y="142">demolish linen walls shown</text>
<text x="190.2" y="142">HL</text>
<text x="214.5" y="141">Line of stair void</text>
<text x="214.6" y="143.9">over shown dashed.</text>
<text x="254.2" y="140.6">Cut down exist. wall</text>
<text x="254.3" y="143.6">to u/side of stringer.</text>
<text x="319.8" y="141.9">RGD</text>
<text x="45.9" y="145.2">Smoke Detector - Existing</text>
<text x="126.7" y="144.9">dashed.</text>
<text x="352.3" y="144.6">DP</text>
<text x="25.2" y="153.5">RA</text>
<text x="45.8" y="155.9">Return Air Grill</text>
<text x="45.9" y="152.9">Air Conditioning</text>
<text x="126.6" y="151.6">Dashed line indicates zone</text>
<text x="126.7" y="154.6">of pool solar heating elements</text>
<text x="254.9" y="153.6">WL</text>
<text x="305.3" y="153.6">WL</text>
<text x="322.8" y="153.6">WL</text>
<text x="340.5" y="153.6">WL</text>
<text x="126.7" y="160.4">Owner.</text>
<text x="126.7" y="157.5">over to be removed/relocated by</text>
<text x="174.8" y="159.3">EF</text>
<text x="201.6" y="156.2">RA</text>
<text x="29.7" y="162.2">RV</text>
<text x="45.8" y="163.5">Roof Ventilator - To be</text>
<text x="45.9" y="166.4">removed.</text>
<text x="33.4" y="172.6">MH</text>
<text x="45.8" y="172.2">Manhole - To be Removed</text>
<text x="188.8" y="168.4">HL</text>
<text x="202.8" y="170.1">s</text>
<text x="229.1" y="168.2">AC</text>
<text x="33.1" y="181">VP</text>
<text x="45.9" y="181.8">Sewer Vent Pipe</text>
<text x="159.9" y="185.6">HWU</text>
<text x="253.8" y="181.2">WL</text>
<text x="289.3" y="181.2">WL</text>
<text x="33.6" y="189.9">T</text>
<text x="46" y="191.6">Tap - Garden</text>
<text x="245.2" y="191">EL</text>
<text x="165.3" y="193.1">SP</text>
<text x="202.9" y="196.2">2</text>
<text x="209" y="193.5">Remove door, frame up</text>
<text x="209.1" y="196.5">opening and reuse door</text>
<text x="245.1" y="194.7">DP</text>
<text x="27" y="201.1">T.V.</text>
<text x="45.9" y="202.9">Owner to relocate</text>
<text x="46" y="200">TV Antenna -</text>
<text x="159.4" y="202.4">PF</text>
<text x="187.6" y="200.2">AC</text>
<text x="209" y="199.4">if possible.</text>
<text x="229.1" y="200.2">AC</text>
<text x="46" y="205.9">as required</text>
<text x="160.1" y="209.6">MB</text>
<text x="31.1" y="214.2">WL</text>
<text x="46" y="215">Wall Light</text>
<text x="209.5" y="212.5">Demolish wall</text>
<text x="209.6" y="215.5">shown dashed.</text>
<text x="160.1" y="221.3">OB</text>
<text x="160.3" y="217.5">T</text>
<text x="29.6" y="226">ACU</text>
<text x="45.8" y="226.2">Unit in roof</text>
<text x="45.9" y="223.2">Air Conditioning</text>
<text x="160.1" y="224.5">DP</text>
<text x="203" y="223">AB</text>
<text x="45.9" y="229.1">space (to be relocated by owner)</text>
<text x="176.3" y="233.3">EL</text>
<text x="204.9" y="233.3">EL</text>
<text x="211.1" y="233.2">T</text>
<text x="233.6" y="233.3">EL</text>
<text x="240.3" y="233.3">WL</text>
<text x="32.6" y="239.3">RGD</text>
<text x="192.9" y="236.5" transform="rotate(62 192.9 236.5)">Optus POA</text>
<text x="211.4" y="236.9" transform="rotate(62 211.4 236.9)">Data POA</text>
<text x="227.3" y="236.4" transform="rotate(62 227.3 236.4)">Electrical POA</text>
<text x="241.9" y="237" transform="rotate(62 241.9 237)">Phone POA</text>
<text x="45.8" y="240.3">Remote garage</text>
<text x="45.9" y="243.2">door</text>
<text x="35.2" y="251.3">s</text>
<text x="46.3" y="251.7">Smoke Detector</text>
<text x="46.2" y="254.6">- New</text>
<text x="32" y="263.5">PF</text>
<text x="46.2" y="262.5">Pool Filter</text>
<text x="46.3" y="265.4">System</text>
<text x="19.7" y="283.8">FOR:</text>
<text x="137.3" y="283.6">AT:</text>
<text x="283" y="283.9">SCALE:</text>
<text x="311.6" y="283.9">SHEET:</text>
<text x="340.8" y="283.9">JOB NO:</text>
</g>
<g font-size="2.2">
<text x="218.8" y="134.1">8</text>
<text x="221.2" y="134.1">7</text>
<text x="223.6" y="134.1">6</text>
<text x="226" y="134.1">5</text>
<text x="228.3" y="134.1">4</text>
<text x="230.8" y="134.1">3</text>
<text x="233.2" y="134.1">2</text>
<text x="235.2" y="134.1">1</text>
</g>
</svg>
